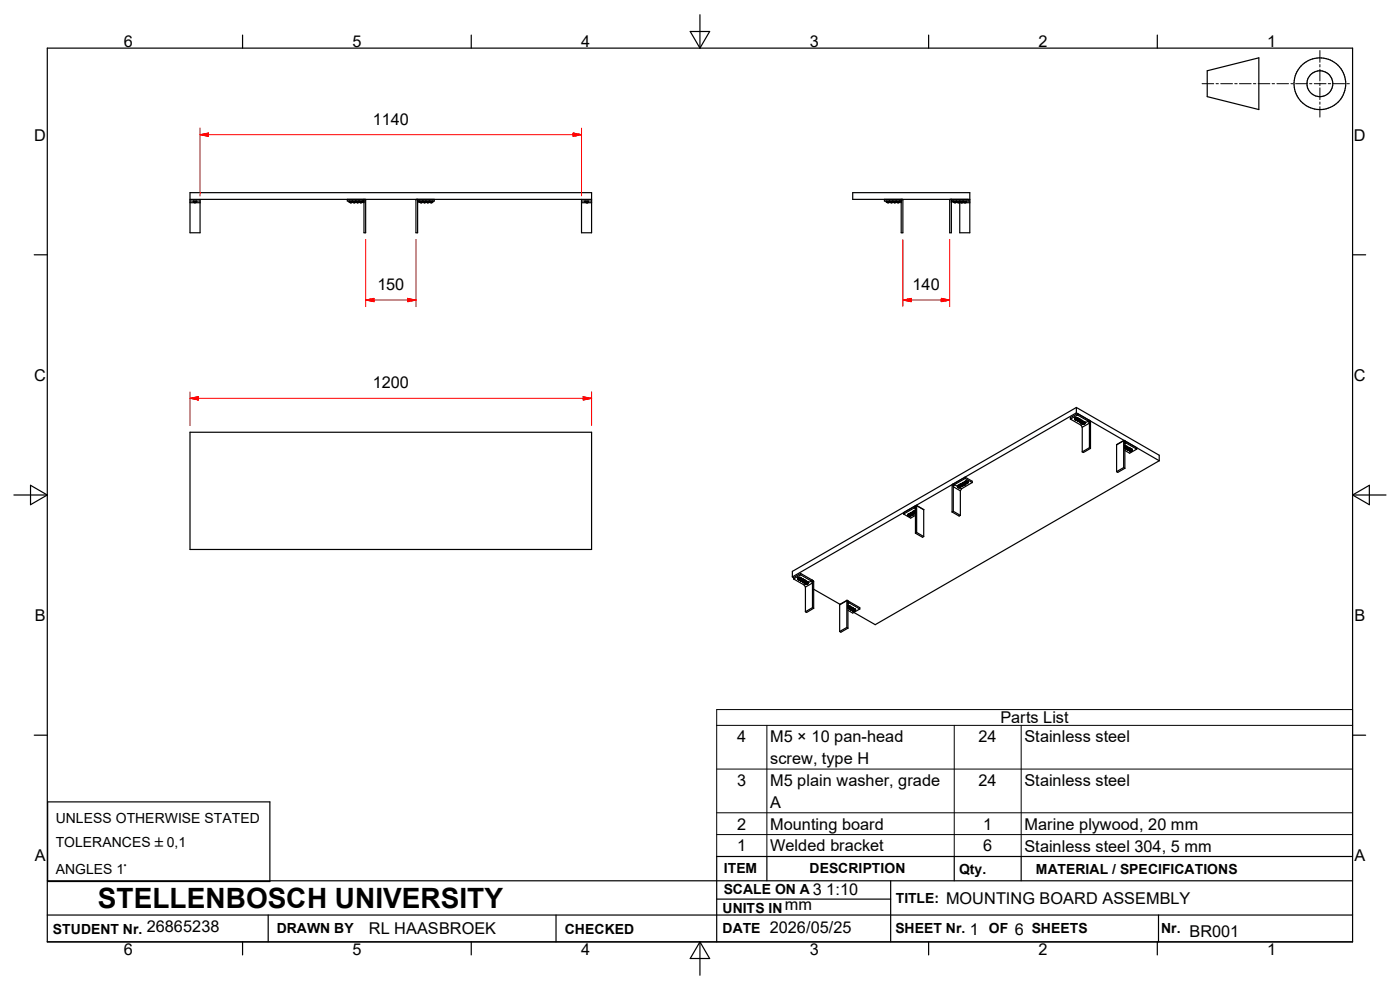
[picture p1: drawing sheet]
<svg xmlns="http://www.w3.org/2000/svg" width="297mm" height="210mm" viewBox="0 0 297 210" stroke-linecap="round" stroke-linejoin="round" font-family="sans-serif">
<g fill="none" stroke="#000" stroke-width=".25">
<path d="M10 10.2h277v189.6h-277zM51.5 7.4v2.8M100 7.4v2.8M146.4 6.7h4.2l-2.1 3.5zM148.5 3.1v7.1M197 7.4v2.8M245.5 7.4v2.8M256.1 15l11-2.7v10.9l-11-2.7zM7.3 54.1h2.7M40.3 42.6h2.1M40.3 42.3h85.2M40.3 43h2.1"/>
<path d="M41 42.6v.1M41 42.7l.2 .3M41.2 43h.1M41.2 43h.2M41.4 43h.1M41.7 42.7v.2l-.3 .1M41.7 42.6l-.7 .1M42.4 42.3v7.1h-2.1v-8.5h85.2v8.5h-2.1v-7.1M73.7 42.3v.3h3.5M74 42.7h.1M74 42.7h2.9M74 42.6l.2 .4"/>
<path d="M74.2 43h.1M74.3 43h.1M74.4 43h.1M74.6 43h.1M74.6 43h-.2M74.7 42.8l-.1 .2M74.8 42.6l-.1 .2M74.8 42.8l.1 .2M74.9 43h.1M75.1 43h.1M75.3 43h.1M75.3 43h-.1"/>
<path d="M75.4 42.7h.1M75.4 42.6l-.1 .4M75.5 42.7l.1 .3M75.6 43h.1M75.8 43h.1M76 43h.1M76 43h-.1M76.1 42.7h.1M76.1 42.6v.2M76.1 42.8l-.1 .2M76.2 42.8l.2 .2M76.4 43h.1"/>
<path d="M76.5 43h.1M76.7 43h.1M76.7 43l.2-.4 .3 .4M76.7 43h-.1M76.9 42.7h.1M77.2 42.3v7.1h.4l-.1-7.1M88.3 42.3l-.1 7.1h.4v-7.1M89 42.7h.1M89 42.7h2.8M89.1 43h.1M89.1 43l-.1-.4-.4 .4M89.3 43h.1"/>
<path d="M89.5 43h.1M89.5 43h-.1M89.6 42.7l-.1 .3M89.7 42.7h.1M89.7 42.6l.1 .4M89.8 43h.1M90 43h.1M90.2 43h.1M90.2 43h-.1M90.3 42.8l-.1 .2M90.4 42.6l-.1 .2M90.4 42.8l.2 .2"/>
<path d="M90.6 43h.1M90.7 43h.1M90.8 43h.1M90.9 43h.1M90.9 43h-.1M91.1 42.7h.1M91.1 42.6v.2M91.1 42.8l-.2 .2M91.1 42.8l.2 .2M91.3 43h.1M91.4 43h.1M91.5 43h.1"/>
<path d="M91.6 43h.1M91.6 43h-.1M91.8 42.7h.1M91.8 42.6l-.2 .4M92.1 42.3v.3h-3.5M123.4 42.6h2.1M123.4 43h2.1M124.1 42.7h.7M124.1 42.6l.2 .4M124.3 43h.1M124.4 43h.1M124.5 43h.1"/>
<path d="M124.6 43h.1M124.6 43h-.1M124.8 42.6v.1M124.8 42.7l-.2 .3M187.6 42.3v.3h3.6M188 42.6l2.8 .1M188 42.7l.2 .3M188.2 43h.1M188.3 43h.1M188.4 43h.1M188.5 43h.1M188.5 43h-.1"/>
<path d="M188.7 42.7l-.2 .3M188.7 42.6l.2 .4M188.9 43h.1M189 43h.1M189.1 43h.1M189.2 43h.1M189.2 43h-.1M189.4 42.6l-.2 .4M189.4 42.7l.2 .3M189.6 43h.1M189.7 43h.1M189.9 43h.1"/>
<path d="M189.9 43h-.1M190.1 42.7l-.2 .3M190.1 42.6l.2 .4M190.3 43h.1M190.5 43h.1M190.7 43h.1M190.7 43h-.2M190.7 43l.1-.4 .4 .4M191.2 42.3v7.1h.3v-7.1M201.6 42.3l-.1 7.1h.3v-7.1M201.8 42.6h3.9M202.2 42.7l.2 .3"/>
<path d="M202.4 43h.1M202.5 43h.1M202.6 43h.1M202.7 43h.1M202.7 43h-.1M202.9 42.7l-.2 .3M202.9 42.6l.2 .4M203.1 43h.1M203.2 43h.1M203.3 43h.1M203.4 43h.1M203.4 43h-.1"/>
<path d="M203.6 42.9l-.2 .1M203.6 43h2.1M203.6 42.8l.2 .2M203.8 43h.1M203.9 43h.1M204 43h.1M204.1 43h.1M204.1 43h-.1M204.3 42.6l-.2 .4M204.3 42.7l.2 .3M204.5 43h.1M204.7 43h.1"/>
<path d="M204.9 43h.1M204.9 43h-.2M205 42.7l-.1 .3M205 42.6h-2.8l-.4 .4M205.4 42.3v.3M205.7 42.3h-24.8v-1.4h24.8v8.5h-2.1v-6.8M287 54.1h2.7M40.3 91.7h85.2v24.9h-85.2zM227.1 88.9l2.2 1.3M228 88.8l.1 .3M228 88.8v.1M228 88.8a.41 .41 0 0 1 .7 .1"/>
<path d="M228.1 89l.2 .1M228.2 89h.1M228.3 89.1h.1M228.3 89.1h.2M228.3 88.6l-.3 .2M228.3 88.5h.1M228.3 88.5l-.3 .3M228.3 89h.1M228.3 89v.1M228.3 89l.1 .1M228.4 86.4l-60.3 34.8v1.2M228.4 86.4l17.5 10.2v1.1"/>
<path d="M228.4 87.6l-60.3 34.8M228.4 86.4v1.2M228.4 89l-.1 .1M228.4 87.6l17.5 10.1M228.4 89.1h.1M228.4 89v.1M228.4 89h.1M228.4 88.6l.3 .2M228.4 88.5l.3 .3M228.5 88.9l-.1 .1M228.5 89h.1M228.5 89h-.1"/>
<path d="M228.5 89.1h.1M228.5 89.1v.1M228.5 89.1l.1 .2M228.6 89.1h.6M228.6 89.1h-.1M228.6 87.7l-1.5 .9v.3M228.6 88l-1.5 .9M228.6 87.7v.3M228.6 87.7l2.5 1.5M228.6 88l2.5 1.5-.2-.2M228.6 89v-.1a.29 .29 0 0 0-.3-.1 .29 .29 0 0 0-.2 .2M228.6 89h.1"/>
<path d="M228.7 89l-.1 .1M228.7 88.9l.5 .1M228.7 88.8v.1M228.7 88.9v.1M228.7 89.2h.1M228.7 89.2l.1 .1M228.8 89.4h.1M228.8 89.3v.1M228.8 89.3h.1M228.9 89.3h.1M228.9 89.3l.1 .1M228.9 89.2h.1"/>
<path d="M229 89.4h.1M229 89.2l-.1 .1M229 89.2h.1M229 89.4v.1M229 89.5a.36 .36 0 0 1 .4-.2 .36 .36 0 0 1 .3 .2M229 89.5l.1 .1M229.1 89.4h-.1M229.1 89.6a.26 .26 0 0 1 .2-.2 .26 .26 0 0 1 .3 .2M229.1 89.6l.1 .1M229.1 89.6v.1M229.1 89.3l-.1-.2h-.3v.3h.3M229.1 89.3l-.1 .1"/>
<path d="M229.2 89v.2M229.2 89.2l-.1 .1M229.2 89.2l.4 .1 .1 .2M229.2 89.2h.3l.2 .1M229.2 89.5h.1M229.2 89.5l.1 .1M229.3 89.6l-.1 .1M229.3 89.6h.1M229.3 89.5v.1M229.3 89.6l.2-.1-.1 .1M229.3 90.2l.3 .4M229.4 89.6h.1"/>
<path d="M229.5 89.7h.1M229.5 89.8l.2 .2 .4-.1M229.5 89.8h.1M229.5 89.7v.1M229.5 89.7h-.3M229.6 90.6v5.3M229.6 89.9l.3-.2 .2 .1v.1M229.6 89.6l-.1 .1M229.6 89.6h.1M229.7 89.6l.5 .1M229.7 89.5h.4M229.7 89.5l-.1 .1"/>
<path d="M229.7 89.4h.3l.2 .2M229.7 89.8h.1M229.7 89.8l.1 .1M229.7 90l-.4 .2M229.7 89.8l.2 .1M229.7 89.9h.1M229.8 89.9h.1M229.8 89.9h-.1M229.8 89.8v.1M229.9 89.9h.1M229.9 89.8v.1M230 89.8h.1"/>
<path d="M230 89.8l-.1 .1M230 89.9h.1M230.2 89.6v.1M230.2 89.6h.1M230.2 89.7l-.1 .2M230.9 89.3l-.7 .4M230.9 89.3l.2 .5-1.5 .8M231.1 89.2v5.8M231.1 89.2l.2 .2v5.7M231.1 95l.2 .1M231.1 95l-1.5 .9M231.3 95.1l-1.4 .9-.3-.1"/>
<path d="M236.9 94.4v5.7M238.4 93.5l-1.5 .9M238.4 93.5v5.7M238.4 99.2l.2 .1M238.4 99.2l-1.5 .9M238.4 93.5h.1M238.4 93.5h.2M238.4 93.5l-1.5 .8M238.6 93.5l2.6 1.5v.3M238.6 93.5v5.8M238.6 94.1l.3-.1-.3-.2 2.6 1.5M238.6 99.3l-1.5 .9-.2-.1"/>
<path d="M238.6 94.6h.1M238.6 94.5l.1 .1M238.6 95l.4-.1 .1 .2M238.6 94.4l.1 .3M238.6 95.1l.2 .1M238.6 94.7l.1 .1M238.7 94.8l.5 .1M238.7 94.7h.4l.1 .3M238.7 94.7v.1M238.7 94.6l.5 .2M238.7 94.6v.1M238.8 95.2h.1"/>
<path d="M238.8 95.2h.2M238.8 95v.1M238.8 95l.1 .1M238.8 95.1h.1M238.9 95.1h.1M238.9 95.2h.1M238.9 95.2h-.1M238.9 95.1v.1M238.9 95.1l.1 .1M239 95.2h.1M239 95.1v.1M239 95l-.1 .1"/>
<path d="M239 95h.1M239 95.2v.1M239.1 95.2v.2M239.1 95.2h-.1M239.1 95.2h.1M239.1 95.4l.4 .1M239.1 95.4l.1 .1M239.2 94.9v.1M239.2 95l.5 .1M239.2 94.9h.4l.2 .2M239.2 95.1l.5 .1M239.2 95.1l-.1 .1"/>
<path d="M239.2 95v.1M239.2 95.3l.1 .1M239.2 95.3h.1M239.3 95.5h.1M239.3 95.3h-.1M239.3 95.5h.2M239.3 95.3l.1 .1M239.3 95.4h.1M239.3 95.3v.1M239.4 95.4l-.1 .1M239.4 95.4h.1M239.5 95.4h.1"/>
<path d="M239.5 95.3l-.1 .1M239.5 95.3h.1M239.5 95.5l.1 .1M239.5 95.3v.1M239.5 95.4v.1M239.6 95.5h.1M239.6 95.6v.1M239.6 95.5a.41 .41 0 0 1 .6 .1M239.6 95.5v.1M239.6 95.5h-.1M239.6 95.7l.2-.2h.2l.2 .1-.2 .2M239.6 95.7l.2 .1"/>
<path d="M239.6 95.7h.1M239.7 95.1h.1M239.7 95.3v.1a.28 .28 0 0 0-.3-.2 .28 .28 0 0 0-.3 .2M239.7 95.2v.1M239.7 95.3l.5 .1M239.7 95.2l.5 .1v.3M239.7 95.1v.2M239.7 95.3h.1M239.8 95.6h.1M239.8 95.6v.1M239.8 95.6l.1 .1M239.8 95.7h.1"/>
<path d="M239.8 95.8h.2M239.8 95.7v.1M239.9 95.7h.1M239.9 95.7l-.1 .1M239.9 95.7l.1 .1M239.9 95.6v.1M240 95.7v.1M240 95.7h.1M240 95.6h.1M240 95.6l-.1 .1M240 95.6v.1M240.2 95.6v.1"/>
<path d="M241.2 95.3l-1.5 .8-1.1-.5M245.9 97.7l-60.2 34.8-4.5-2.6M2.9 105h7.1M6.5 102.9l3.5 2.1-3.5 2.1zM191.7 109l1.5 .9 1-.6M192.6 109.2v.1M192.6 109.2h.1M192.6 109.3v.1M192.7 109.5h.1M192.7 109.5l.1-.3 .3 .1 .1 .2M192.7 109.5h.5M192.8 109l-.2 .2"/>
<path d="M192.8 109.1l-.2 .1M192.8 109.1h.3M192.8 109.4h.1M192.8 109.4l.1 .1M192.9 109.5h-.1M192.9 109.5h.1M192.9 109.4h.1M193 109.5h.1M193 109.4v.1M193 109.4h.1M193.1 109.4l-.1 .1M193.1 109h-.3"/>
<path d="M193.1 108.9v.1M193.1 109l.2 .2-.1 .3M193.2 108.8l-.1 .1M193.2 109.2a.23 .23 0 0 1 .3-.3 .23 .23 0 0 1 .2 .3h-.5M193.2 109.2l-.3-.1-.3 .2M193.3 109.2h.1M193.3 109.2v.1M193.3 109.1h.1M193.4 109.1v.1M193.4 109.1h.1M193.5 109.2h.1M193.5 109.1l.1 .1"/>
<path d="M193.6 109.2h.1M193.6 109.1h.1M193.6 109.1h-.1M193.6 108.7h-.3l-.2 .2M193.6 108.7h.1M193.6 108.8l-.5 .1M193.6 108.8h.1M193.8 109a.43 .43 0 0 0-.7 0M193.8 108.9l-.1 .3M193.8 108.9l.1 .1M193.8 108.9h.1M193.9 108.9h.1"/>
<path d="M193.9 108.9h-.1M193.9 108.8v.1M193.9 108.8h-.1l.1 .1M194 108.8h.1M194 108.9h.1M194 108.8l.1 .1M194.1 108.8h-.1M194.1 108.8h.1M194.1 108.9h.1M194.1 108.8l-.1 .1M194.1 108.4h-.3l-.2 .3M194.1 108.5h.1"/>
<path d="M194.1 108.5h-.3l-.2 .2M194.2 108.5v.1M194.2 107.3l-2.5 1.4v.3M194.2 107.9l-.2-.1 .2-.2-2.5 1.4M194.2 107.3v5.8M194.2 113.1l1.5 .9 .3-.2M194.2 108.8l-.3-.1-.2 .1 .2 .2 .3-.1M194.2 108.6h-.4l-.2 .2M194.2 108.2l-.1 .3M194.2 108.2l-.1 .1M194.2 108.5h.1M194.2 108.3l-.1 .2"/>
<path d="M194.4 107.2l1.5 .9M194.4 107.2l-.2 .1M194.4 107.2l.1 .1M194.5 107.3l1.5 .8M194.5 113l-.3 .1M194.5 107.3v5.7M194.5 113l1.5 .8M196 108.1v5.7M202 108.6l1.5 .9 .2-.2M202.2 102.7v5.8M202.2 102.7l-.2 .2v5.7M202.2 108.5l-.2 .1"/>
<path d="M202.2 108.5l1.5 .8M202.5 102.8l-.3 .5 1.5 .8M202.5 102.8l.7 .4M203.1 103.2h.1M203.1 103.1v.1M203.2 103l-.1 .2M203.2 103.2v.2M203.2 103v.1M203.2 103.4a.26 .26 0 0 1 .3-.2 .26 .26 0 0 1 .2 .2M203.2 103.4l.4 .1M203.4 103.3h.1M203.4 103.3v.1"/>
<path d="M203.4 103.4h.1M203.5 103.4h.1M203.5 103.3h.1M203.5 103.4h-.1M203.5 103.3v.1M203.6 103.4h-.1M203.6 103.4h.1M203.6 103.3v.1M203.6 103.5l.4 .2M203.6 103.3h.1M203.6 102.9h.1M203.6 103.3h-.1"/>
<path d="M203.7 102.8l-.1 .1M203.7 103h-.5M203.7 102.9l-.5 .1M203.7 102.9v.1M203.7 103v.1M203.7 102.9h.1M203.7 102.8v.1M203.7 103l.2-.1 .4 .1M203.7 103.4l-.1 .1M203.7 104.1v5.2M203.7 103.1l.2 .1M203.8 103.2l-.4-.1-.2 .1"/>
<path d="M203.8 103.2h.1M203.8 103.2l-.1 .2M203.9 103h.1M203.9 103v.1M203.9 103l.1 .1M203.9 103.2h.2M203.9 103.1v.1M203.9 103.1h.1M204 103.1h.1M204 103.1l-.1 .1M204 103.7l-.3 .4M204 103.1l.1 .1"/>
<path d="M204 103v.1M204.1 103.1h.1M204.1 103.1v.1M204.1 103h.1M204.1 103l-.1 .1M204.1 102.6l-.4 .1-.1 .2M204.1 102.6h.1M204.2 102.7l-.5 .1M204.2 102.4l-.1 .2M204.2 102.7v.1M204.2 102.8l.1 .1M204.2 102.8l-.5 .1"/>
<path d="M204.2 102.7h.1M204.2 102.4h.1M204.2 102.7l.3-.1 .3 .2M204.2 102.7l.3 .2 .3-.1M204.3 103l-.1 .1M204.3 102.9h.1M204.3 102.9l-.2 .3M204.3 102.7h.1M204.3 102.7h.2M204.3 102.7l.1 .1M204.4 102.8h.1M204.4 102.7l.1 .1"/>
<path d="M204.4 102.4h.2M204.5 102.8h.1M204.5 102.8h-.1M204.5 102.7h.1M204.5 102.7v.1M204.6 102.8h.1M204.6 102.7v.1M204.6 102.7h.1M204.6 102.7h-.1M204.7 102.3l-.5 .1M204.7 102.3a.37 .37 0 0 1 .3-.3 .37 .37 0 0 1 .4 .3M204.7 102.2v.2"/>
<path d="M204.7 102.4h-.5M204.7 102.2l.2-.1 .4 .1M204.7 102.3l.4-.1 .2 .2M204.7 102.4v.1M204.8 101.5l-2.6 1.4 .3-.1M204.8 101.2l1.5 .9v.3M204.8 101.2v.3M204.8 101.5l1.5 .9M204.8 101.2l-2.6 1.5M204.8 102.5v.1M204.8 102.5h-.5l-.1 .2M204.8 102.5h.1"/>
<path d="M204.8 102.5l.1 .1M204.8 102.6v.2M204.8 102.6h.1M204.9 102.6h-.1M204.9 102.5v.1M204.9 102.6h.2M204.9 102.5h.1M205 102.4l-.1 .1M205 102.5h.1M205 102.5l-.1-.1v.1M205 102.5l-.1 .1M205 102.5l.1 .1"/>
<path d="M205.1 102.4v.1M205.1 102.5h.1M205.1 102.4h.1M205.1 102.4l-.1 .1M205.1 102.5v.1M205.3 102.5l-.2 .1M205.3 102.4l-.4-.1-.1 .2M205.3 102.4v.1M205.3 102.5h.1M205.3 102.2v.1M205.3 102.4h.1M205.4 102.3l-.1 .1"/>
<path d="M205.4 102.2v.1M206.3 102.4l-2.3 1.3M287 105h7M287 105l3.5-2.1v4.2zM168.1 122.4l.3 .1M168.4 122.5v.3M168.4 122.8l2.2 1.3M169.2 122.7l.1 .1M169.3 122.7h-.1M169.3 122.7l.3-.2 .3 .2M169.3 122.9a.28 .28 0 0 1 .3-.2 .28 .28 0 0 1 .3 .2M169.3 122.6v.1"/>
<path d="M169.5 122.9h.1M169.5 123h.1M169.5 122.8l.1 .1M169.5 123h.2M169.6 122.9l-.1 .1M169.6 122.9v.1M169.6 123h.1M169.6 122.9h.1M169.6 123h-.1M169.7 122.9h.1M169.7 122.9v.1M169.7 123h.1"/>
<path d="M169.8 123v.1M169.8 123h.1M169.8 123.1l.1 .1M169.9 121.9l2.5 1.5-.3-.2M169.9 121.6l-1.5 .9M169.9 121.9l-1.5 .9M169.9 121.6v.3M169.9 121.6l2.5 1.5M169.9 123l-.1 .1M169.9 123.3v-.2l.3-.1 .2 .2-.2 .1M169.9 122.9l-.2 .1M169.9 123.3h.1"/>
<path d="M169.9 122.7h.1M169.9 122.8h.4M169.9 122.9h.4l.1 .2M169.9 122.7h-.6v.1l.2 .2M169.9 122.7v.2M170 122.7l.5 .3M170 122.7a.39 .39 0 0 0-.4-.2 .39 .39 0 0 0-.4 .2M170 123.1h.1M170 123.1l.1 .1M170 123.3h.2M170 123.2v.1M170.1 123.2h.1"/>
<path d="M170.1 123.3h-.1M170.1 123.2v.1M170.1 123.3h.1M170.2 123.2v.1M170.2 123.2l-.1 .1M170.2 122.8h.1M170.2 123.1l-.1 .2M170.2 123.1h.1M170.2 123.1l-.1 .1M170.3 123.3v.1M170.3 123.3h.1M170.3 122.8l.1 .1"/>
<path d="M170.4 123.5a.26 .26 0 0 1 .2-.2 .26 .26 0 0 1 .3 .2M170.4 122.9v.2M170.4 123.1a.27 .27 0 0 0-.1 .3 .27 .27 0 0 0 .2 .2M170.4 123.2h.4l.1 .2M170.5 123.1h.3l.2 .1M170.5 123.6h.1M170.5 123.6h.2M170.5 123.1l.4 .1M170.5 123.5h.1M170.5 123.5v.1M170.6 123.1h-.2M170.6 123.4l-.1 .1"/>
<path d="M170.6 123.5h-.1M170.6 123.5h.1M170.6 123.5l-.1 .1M170.6 123.5l.1 .1M170.6 124.1l.3 .4M170.7 123.5h.1M170.7 123.4v.1M170.7 123.4l-.1 .1M170.7 123.4h.1M170.7 123.5v.1M170.8 123.6h.1M170.8 123.6v.1"/>
<path d="M170.8 123.1l.1 .1M170.8 123.6v.2M170.8 123.6a.33 .33 0 0 1 .4-.2 .33 .33 0 0 1 .2 .4M170.8 123.6h-.1M170.9 124.5v5.3M170.9 123.7l.3-.1 .2 .2-.4 .1zM170.9 123.5l-.1 .1M170.9 123.2v.2l.6 .1M170.9 123.5h.1M170.9 123.4l.5 .1M170.9 123.4v.1M171 123.7h.1"/>
<path d="M171 123.7v.1M171 123.7l.1 .1M171 123.9l-.4 .2M171 123.9h.1M171 123.8h.1M171 123.8v.1M171.1 123.8h.1M171.1 123.8l-.1 .1M171.1 123.8l.1 .1M171.2 123.8h.1M171.2 123.8v.1M171.2 123.9h.1"/>
<path d="M171.3 123.7h.1M171.3 123.7l-.2 .1M171.3 123.7l-.1 .1M171.3 123.4l.1 .1M171.4 123.5h.1M172.1 123.2l-.6 .5v-.2M172.1 123.2l.3 .5-1.5 .8M172.4 123.1v5.8M172.4 123.1l.2 .3v5.6M172.4 128.9l.2 .1M172.4 128.9l-1.5 .9M172.6 129l-1.5 .9-.2-.1"/>
<path d="M172.6 125l5.6 3.2M178.2 128.2l-.1 5.8M179.7 127.4l-1.5 .8M179.7 133.1l.2 .2M179.7 133.1l-1.6 .9M179.9 127.5l2.5 1.4v.3M179.9 127.5v5.8M179.9 128l.2-.1-.2-.2 2.5 1.5M179.9 127.5l-.2-.1v5.7M179.9 133.3l-1.5 .8-.3-.1M179.9 129l.1 .1M179.9 128.9l.4-.1 .1 .2"/>
<path d="M179.9 128.8h.6M179.9 128.6v.1M179.9 128.5l.1 .1M179.9 128.7h.1M180 128.6h.3l.2 .2M180 128.4v.2h.3l.2 .2M180 128.6v.1M180 128.9v.1M180 129h.1M180 128.9l.1 .1M180 129.1h.3M180.1 129.1h-.1"/>
<path d="M180.1 129v.1M180.1 129l-.1 .1M180.1 129h.1M180.1 129.1h.1M180.2 129.1h.1M180.2 129l.1 .1M180.2 129h.1M180.2 129v.1M180.3 129h-.2M180.3 129.1v.1M180.3 128.9v.1M180.3 128.9l-.1 .1"/>
<path d="M180.3 129.1h.1M180.3 129.1l.1 .3h.5M180.4 129l-.1 .1M180.4 129.3a.26 .26 0 0 1 .2-.2 .26 .26 0 0 1 .3 .2M180.5 128.9h.3M180.5 129h.3l.2 .3M180.5 128.8v.1M180.5 128.9l-.1 .2M180.5 128.8l.4 .1M180.5 129.2h.1M180.5 129.2l.1 .1M180.5 129.4h.1"/>
<path d="M180.5 129.2l.2 .1M180.6 129.3h.1M180.6 129.3h-.1M180.6 129.3l-.1 .1M180.7 129.3h.1M180.7 129.3l.1 .1M180.7 129.2l.1 .2M180.7 128.9h.1M180.8 129.2l-.1 .1zM180.8 129.3v.1M180.8 129.4v.1M180.8 129.4h.1"/>
<path d="M180.8 128.9l.1 .1M180.8 129.4l.1 .2M180.9 129.5l.2 .2M180.9 129.5l.2-.1 .3 .1M180.9 128.9l.1 .3M181 129.3l-.2 .1M181 129h.1M181 129.3l.5 .2M181 129.3h-.1M181 129.1l.5 .2M181 129.5l.1 .1zM181.1 129.6v.1"/>
<path d="M181.1 129.7h.2M181.1 129.2l.4 .2M181.1 129.6h.1M181.1 129.2h-.1M181.1 129.5v.1M181.2 129.6h.1M181.2 129.6l.1 .1M181.3 129.5l-.1 .1M181.3 129.5h.1M181.3 129.5v.2M181.4 129.6l-.1 .1M181.5 129.5l-.1 .1"/>
<path d="M181.5 129.3v.1M181.5 129.4v.1M182.4 129.2l-1.5 .9-1-.6M7.3 156h2.7M287 156h2.7M10.1 170.1h47.2v16.9h-47.2zM10 186.8h277M10 194.1h277M51.5 199.8v2.8M56.9 194.1v5.7M100 199.8v2.8M118 194.1v5.7"/>
<path d="M148.5 199.8v7.1M148.5 199.8l2.1 3.5h-4.2zM152 190.7h37M162.7 181.7v5.1M189 186.8v13M197 199.8v2.8M202.4 181.7v5.1M216.6 181.7v5.1M245.5 199.8v2.8M245.8 194.1v5.7M287 181.7h-135v18.1"/>
<circle cx="280" cy="17.8" r="2.74"/>
<circle cx="280" cy="17.8" r="5.5"/>
</g>
<g fill="none" stroke="#000" stroke-width=".21">
<path d="M255 17.8h2.5M258 17.8h.5M259 17.8h2.5M262 17.8h.5M262.9 17.8h2.5M265.9 17.8h.5M266.9 17.8h2.5M269.9 17.8h.5M270.9 17.8h2.5M273.9 17.8h.5M274.9 17.8h2.4M277.8 17.8h.5"/>
<path d="M278.8 17.8h2.5M280 10.7v2.5M280 13.7v.5M280 14.7v2.5M280 17.7v.5M280 18.6v2.5M281.8 17.8h.5M282.8 17.8h2.5M285.8 17.8h.5M280 21.6v.5M280 22.6v2.2M152 150.5h135v31.2h-135z"/>
<path d="M152 153.9h135M162.7 153.9v27.8M202.4 153.9v27.8M216.6 153.9v27.8M152 163.2h135M152 172.4h135M152 177h135"/>
</g>
<g fill="none" stroke="#f00" stroke-width=".21">
<path d="M42.4 28.6h81M42.4 28.6l1.8-.4v.7zM42.4 27.2v14.4M121.6 28.2l1.8 .4-1.8 .3zM123.4 27.2v14.4M77.6 50.8v14.3M88.2 50.8v14.3M191.5 50.8v14.3M201.5 50.8v14.3M77.6 63.7h10.6M77.6 63.7l1.8-.4v.7zM86.5 63.3l1.7 .4-1.7 .3z"/>
<path d="M191.5 63.7h10M191.5 63.7l1.8-.4v.7zM199.7 63.3l1.8 .4-1.8 .3zM40.3 84.5h85.2M40.3 84.5l1.8-.3v.7zM40.3 83.1v7.2M123.7 84.2l1.8 .3-1.8 .4zM125.5 83.1v7.2"/>
</g>
<g fill="#f00" stroke="#f00" stroke-width=".21">
<path d="M42.4 28.6l1.8-.4v.7z"/>
<path d="M121.6 28.2l1.8 .4-1.8 .3z"/>
<path d="M199.7 63.3l1.8 .4-1.8 .3z"/>
<path d="M191.5 63.7l1.8-.4v.7z"/>
<path d="M77.6 63.7l1.8-.4v.7z"/>
<path d="M86.5 63.3l1.7 .4-1.7 .3z"/>
<path d="M40.3 84.5l1.8-.3v.7z"/>
<path d="M123.7 84.2l1.8 .3-1.8 .4z"/>
</g>
<text font-size="5.9" x="20.8" y="192.7">STELLENBOSCH UNIVERSITY</text>
<g font-size="3.5">
<text x="26.2" y="9.9">6</text>
<text x="74.8" y="9.9">5</text>
<text x="123.3" y="9.9">4</text>
<text x="171.8" y="9.9">3</text>
<text x="220.3" y="9.9">2</text>
<text x="268.8" y="9.9">1</text>
<text x="7.3" y="29.8">D</text>
<text x="79.1" y="26.4">1140</text>
<text x="287.2" y="29.8">D</text>
<text x="80.1" y="61.5">150</text>
<text x="193.6" y="61.5">140</text>
<text x="7.3" y="80.8">C</text>
<text x="79.1" y="82.3">1200</text>
<text x="287.2" y="80.8">C</text>
<text x="7.4" y="131.7">B</text>
<text x="287.3" y="131.7">B</text>
<text x="212.3" y="153.4">Parts List</text>
<text x="156.4" y="157.4">4</text>
<text x="163.4" y="157.4">M5 × 10 pan-head</text>
<text x="207.6" y="157.4">24</text>
<text x="217.3" y="157.4">Stainless steel</text>
<text x="156.4" y="166.7">3</text>
<text x="163.4" y="162.1">screw, type H</text>
<text x="163.4" y="166.7">M5 plain washer, grade</text>
<text x="207.6" y="166.7">24</text>
<text x="217.3" y="166.7">Stainless steel</text>
<text x="163.4" y="171.3">A</text>
<text x="156.4" y="176">2</text>
<text x="163.4" y="176">Mounting board</text>
<text x="208.6" y="176">1</text>
<text x="217.3" y="176">Marine plywood, 20 mm</text>
<text x="7.4" y="182.7">A</text>
<text x="156.4" y="180.6">1</text>
<text x="163.4" y="180.6">Welded bracket</text>
<text x="208.6" y="180.6">6</text>
<text x="217.3" y="180.6">Stainless steel 304, 5 mm</text>
<text x="287.3" y="182.7">A</text>
<text x="172.4" y="189.8">3 1:10</text>
<text x="200.7" y="191.8">MOUNTING BOARD ASSEMBLY</text>
<text x="31.2" y="197.7">26865238</text>
<text x="163.3" y="197.9">2026/05/25</text>
<text x="166.5" y="193.1">mm</text>
<text x="26.2" y="202.6">6</text>
<text x="74.8" y="202.6">5</text>
<text x="78.3" y="198.1">RL HAASBROEK</text>
<text x="123.3" y="202.6">4</text>
<text x="171.8" y="202.6">3</text>
<text x="205.8" y="198.3">1</text>
<text x="215.3" y="198.3">6</text>
<text x="220.3" y="202.6">2</text>
<text x="252.3" y="198.7">BR001</text>
<text x="268.8" y="202.6">1</text>
</g>
<g font-size="3">
<text x="11.9" y="174.7">UNLESS OTHERWISE STATED</text>
<text x="11.9" y="179.6">TOLERANCES `0,1</text>
<text x="11.9" y="185.4">ANGLES 1~</text>
<text x="153.6" y="185.1">ITEM</text>
<text x="171.7" y="185.3">DESCRIPTION</text>
<text x="203.5" y="185.4">Qty.</text>
<text x="219.8" y="185.3">MATERIAL / SPECIFICATIONS</text>
<text x="153.5" y="189.7">SCALE ON A</text>
<text x="190" y="191.6">TITLE:</text>
<text x="58.7" y="198">DRAWN BY</text>
<text x="153.3" y="193.6">UNITS IN</text>
<text x="153.3" y="198">DATE</text>
<text x="189.9" y="198">SHEET Nr.</text>
<text x="209.8" y="198">OF</text>
<text x="218.9" y="198">SHEETS</text>
<text x="246.3" y="197.9">Nr.</text>
<text x="11.2" y="198.1">STUDENT Nr.</text>
<text x="119.8" y="198.1">CHECKED</text>
</g>
</svg>
